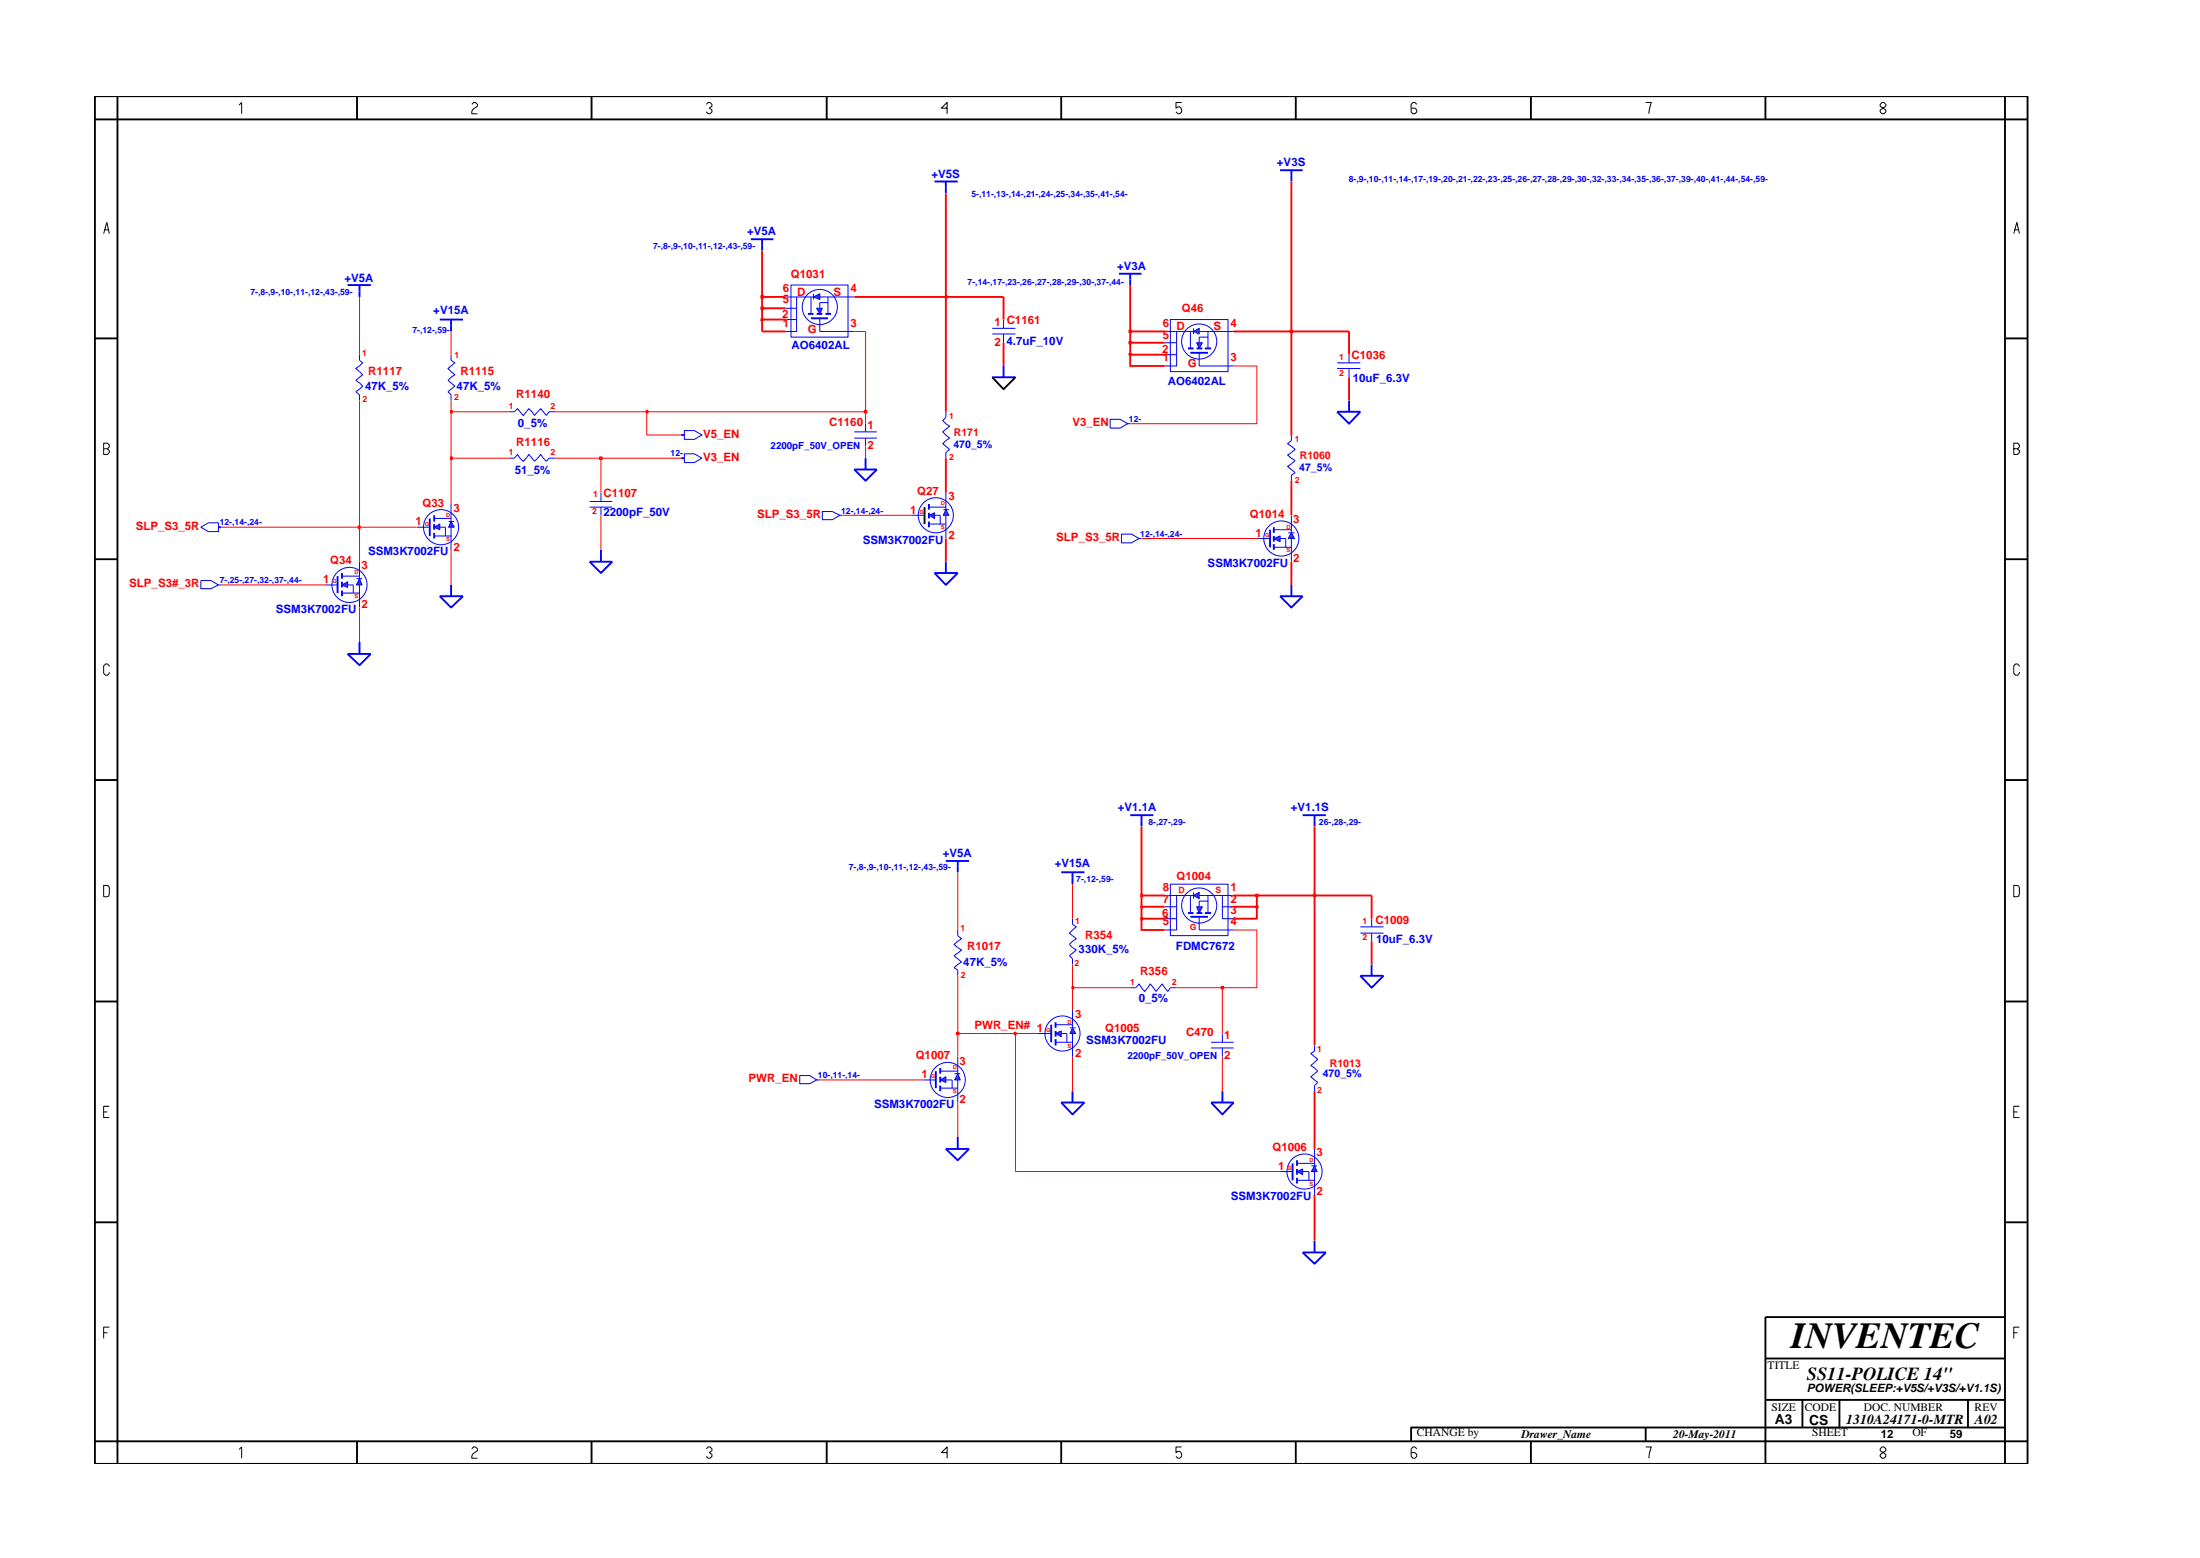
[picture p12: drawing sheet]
<svg xmlns="http://www.w3.org/2000/svg" width="297mm" height="210mm" viewBox="0 0 297 210" stroke-linecap="round" stroke-linejoin="round" font-family="sans-serif">
<path d="M134 50.9h3.1M135.5 49.4v1.5" fill="none" stroke="#00f" stroke-width=".25"/>
<path d="M134 50.9l1.5 1.6 1.6-1.6M124.8 68.4v2.3" fill="none" stroke="#000" stroke-width=".25"/>
<path d="M123 69.5h1.8" fill="none" stroke="#00f" stroke-width=".14"/>
<path d="M127.7 68.8l.4 .7h-.7z" fill="#3c3cc8"/>
<path d="M127.4 68.8h.7M127.7 68.8l.4 .7h-.7z" fill="none" stroke="#00f" stroke-width=".14"/>
<path d="M125.4 69.5l.8-.3v.8z" fill="#3c3cc8"/>
<g fill="none" stroke="#00f" stroke-width=".14">
<path d="M161.9 47.6v1.8M125.4 69.5l.8-.3v.8zM125.4 70.7h2.3M125.4 68.4h2.3M126.2 69.5h.7v1.2M127.7 66.5v2.3M127.7 69.5v3.2"/>
<circle cx="126.4" cy="69.5" r="2.37"/>
</g>
<path d="M160.7 47.6h2.4M115.3 63.4h3.1l-1.5 1.5zM116.9 61.8v1.6M125.4 68v.8M125.4 69.2v.8M125.4 70.4v.7" fill="none" stroke="#00f" stroke-width=".25"/>
<path d="M161.1 44.7l.8-.4v.8z" fill="#3c3cc8"/>
<path d="M161.1 44.7l.8-.4v.8zM161.1 44.3v.8" fill="none" stroke="#00f" stroke-width=".14"/>
<path d="M161.6 46.3h.7l-.4 .7z" fill="#3c3cc8"/>
<g fill="none" stroke="#00f" stroke-width=".14">
<path d="M157.3 44.7h3.8M157.3 47.9h1.6M157.3 46.3h1.6M158 43.1h7.8v7.1h-7.8zM158.9 44.7v4.7h-1.6M160.7 44.7v2.3M161.6 46.3h.7l-.4 .7zM161.9 44.7h4.7M161.9 49.4h4.7M163.1 44.7v2.3M163.1 45.5h-1.2v.8M56.2 71.1h1.8"/>
<path d="M79.6 67.7h3.1M79.6 68.4h3.1M81.1 66.5v1.2M81.1 68.4v1.1"/>
<circle cx="161.9" cy="46.1" r="2.37"/>
</g>
<path d="M160.4 47h.7M161.6 47h.7M162.7 47h.8M58 70v2.3" fill="none" stroke="#00f" stroke-width=".25"/>
<path d="M60.9 70.4l.4 .7h-.7z" fill="#3c3cc8"/>
<path d="M60.6 70.4h.7M60.9 70.4l.4 .7h-.7z" fill="none" stroke="#00f" stroke-width=".14"/>
<path d="M58.6 71.1l.8-.4v.8z" fill="#3c3cc8"/>
<g fill="none" stroke="#00f" stroke-width=".14">
<path d="M110.7 43v1.7M174.4 58.7v.8l-.6 .4 1.1 .7-1.1 .8 1.1 .8-1.1 .7 1.1 .9-.5 .3v.8M58.6 71.1l.8-.4v.8zM58.6 72.3h2.3M58.6 70h2.3M59.4 71.1h.7v1.2M60.9 68v2.4M60.9 71.1v3.1M68.7 61.8h.8l.4-.5 .7 1 .8-1 .8 1 .8-1 .8 1 .3-.5h.9"/>
<circle cx="59.5" cy="71.1" r="2.37"/>
</g>
<path d="M109.5 43h2.3M58.6 69.5v.9M58.6 70.7v.8M58.6 71.9v.8M152.6 110h3.1M154.1 110v1.5" fill="none" stroke="#00f" stroke-width=".25"/>
<path d="M109.8 40.1l.9-.4v.7z" fill="#3c3cc8"/>
<path d="M109.8 39.7v.7M109.8 40.1l.9-.4v.7z" fill="none" stroke="#00f" stroke-width=".14"/>
<path d="M110.3 41.6h.7l-.3 .8z" fill="#3c3cc8"/>
<g fill="none" stroke="#00f" stroke-width=".14">
<path d="M106.8 38.5h7.7v7h-7.7zM106 40.1h3.8M106 43.1h1.6M106 41.6h1.6M107.6 40.1v4.6h-1.6M109.5 40.1v2.3M110.3 41.6h.7l-.3 .8zM110.7 40.1h4.6M110.7 44.7h4.6M111.8 40.1v2.3M111.8 40.8h-1.1v.8M111 69h1.4l1 .5-1 .6h-1.4z"/>
<path d="M113.4 69.5h.3M151.4 72.1h1.4l1 .6-1 .6h-1.4zM153.8 72.7h.3M169.7 72.7h1.8M108 145.1h1.3l1 .6-1 .5h-1.3zM110.3 145.7h.4"/>
<circle cx="110.7" cy="41.4" r="2.37"/>
</g>
<path d="M172.8 23h3.1M174.4 23v1.5M109.1 42.4h.7M110.3 42.4h.7M111.4 42.4h.8M171.5 71.5v2.4M163.5 148.8h3.1l-1.6 1.6zM165 147.3v1.5" fill="none" stroke="#00f" stroke-width=".25"/>
<path d="M174.4 71.9l.4 .8h-.9z" fill="#3c3cc8"/>
<path d="M173.9 71.9h.9M174.4 71.9l.4 .8h-.9z" fill="none" stroke="#00f" stroke-width=".14"/>
<path d="M172 72.7l.8-.4v.8z" fill="#3c3cc8"/>
<g fill="none" stroke="#00f" stroke-width=".14">
<path d="M115.3 58.3h3.1M115.3 59.1h3.1M116.9 57.2v1.1M116.9 59.1v1.1M27.1 78.3h1.4l1 .6-1 .5h-1.4zM29.5 78.9h.3M172 72.7l.8-.4v.8zM172 73.9h2.4M172 71.5h2.4M172.8 72.7h.8v1.2M174.4 69.5v2.4M174.4 72.7v3.1"/>
<path d="M140.2 139.5h1.7"/>
<circle cx="173" cy="72.7" r="2.37"/>
</g>
<path d="M172 71.1v.8M172 72.3v.8M172 73.4v.8M141.9 138.3v2.4" fill="none" stroke="#00f" stroke-width=".25"/>
<path d="M144.8 138.7l.4 .8h-.7z" fill="#3c3cc8"/>
<path d="M144.5 138.7h.7M144.8 138.7l.4 .8h-.7z" fill="none" stroke="#00f" stroke-width=".14"/>
<path d="M142.5 139.5l.8-.4v.8z" fill="#3c3cc8"/>
<g fill="none" stroke="#00f" stroke-width=".14">
<path d="M27.1 71.1l1-.5h1.4v1.1h-1.4zM129.3 125.5v.8l.5 .4-1 .8 1 .7-1 .8 1 .8-1 .8 .5 .3v.8M142.5 139.5l.8-.4v.8zM142.5 138.3h2.3M143.3 139.5h.7v1.2M144.8 136.3v2.4M144.8 139.5v3.1M124.7 145.7h1.7M142.5 140.7h2.3"/>
<circle cx="143.5" cy="139.5" r="2.37"/>
</g>
<g fill="none" stroke="#00f" stroke-width=".25">
<path d="M101.4 32.3h3M102.9 32.3v1.5M59.4 43.1h3.1M60.9 43.1v1.6M29.5 71.1h.3M60.9 78.9v1.6M59.4 80.5h3.1l-1.6 1.5zM127.7 116.2h3.1M129.3 116.2v1.5M142.5 138v.7M142.5 139.1v.8M126.4 144.6v2.2"/>
<path d="M142.5 140.2v.9"/>
</g>
<path d="M129.3 144.9l.4 .8h-.8z" fill="#3c3cc8"/>
<path d="M128.9 144.9h.8M129.3 144.9l.4 .8h-.8z" fill="none" stroke="#00f" stroke-width=".14"/>
<path d="M126.9 145.7l.8-.4v.8z" fill="#3c3cc8"/>
<g fill="none" stroke="#00f" stroke-width=".14">
<path d="M60.9 47.9v.7l.5 .4-.9 .7 .9 .9-.9 .7 .9 .8-.9 .8 .4 .4v.7M43.9 78.9h1.7M92.4 61.2h1.4l1 .6-1 .6h-1.4zM152.6 133.3h.8l.4-.5 .7 1 .8-1 .8 1 .8-1 .8 1 .3-.5h.9M126.9 145.7l.8-.4v.8zM126.9 146.8h2.4M126.9 144.6h2.4M127.7 145.7h.9v1.1M129.3 142.6v2.3M129.3 145.7v3.1"/>
<circle cx="128" cy="145.7" r="2.37"/>
</g>
<path d="M45.6 77.8v2.2M92 61.8h.4M126.9 144.1v.8M126.9 145.3v.8M126.9 146.5v.8M127.7 155.1h3.1l-1.5 1.5zM129.3 153.4v1.7M143.3 148.8h3.1l-1.6 1.6zM144.8 147.3v1.5" fill="none" stroke="#00f" stroke-width=".25"/>
<path d="M48.5 78.1l.4 .8h-.8z" fill="#3c3cc8"/>
<path d="M48.1 78.1h.8M48.5 78.1l.4 .8h-.8z" fill="none" stroke="#00f" stroke-width=".14"/>
<path d="M46.2 78.9l.7-.4v.8z" fill="#3c3cc8"/>
<g fill="none" stroke="#00f" stroke-width=".14">
<path d="M68.7 55.6h.8l.4-.5 .7 1 .8-1 .8 1 .8-1 .8 1 .3-.5h.9M127.7 55.6v.7l-.4 .5 .9 .7-.9 .8 .9 .8-.9 .8 .9 .7-.5 .5v.7M46.2 78.9l.7-.4v.8zM46.2 77.8h2.3M46.9 78.9h.8v1.1M48.5 75.8v2.3M48.5 78.9v3.1M46.2 80h2.3M144.8 124v.7l.5 .4-.9 .8 .9 .8-.9 .8 .9 .7-.9 .8 .4 .4v.8M172.8 158.1h1.7"/>
<circle cx="47.2" cy="78.9" r="2.37"/>
</g>
<path d="M151.1 36.9h3M152.6 36.9v1.6M46.2 77.3v.8M46.2 78.5v.8M46.2 79.7v.8M79.6 75.8h3.1l-1.6 1.5zM81.1 74.2v1.6M126.2 77.3h3.1l-1.6 1.6zM127.7 75.8v1.5M46.9 88.3h3.2l-1.6 1.5zM48.5 86.6v1.7M174.5 157v2.3" fill="none" stroke="#00f" stroke-width=".25"/>
<path d="M177.5 157.3l.3 .8h-.7z" fill="#3c3cc8"/>
<path d="M177.1 157.3h.7M177.5 157.3l.3 .8h-.7z" fill="none" stroke="#00f" stroke-width=".14"/>
<path d="M175.1 158.1l.8-.3v.7z" fill="#3c3cc8"/>
<g fill="none" stroke="#00f" stroke-width=".14">
<path d="M48.5 47.9v.7l.5 .4-1 .7 1 .9-1 .7 1 .8-1 .8 .5 .4v.7M134 44.3h3.1M134 45.1h3.1M135.5 43.1v1.2M135.5 45.1v1.2M149.9 56.6h1.3l1.1 .6-1.1 .6h-1.3zM152.3 57.2h.3M180.5 49h3.2M180.5 49.7h3.2M182.1 47.9v1.1M182.1 49.7v1.2M161.9 123.7v1.8"/>
<path d="M165 139.5v1.2M183.7 125.1h3.1M183.7 125.9h3.1M185.2 124v1.1M185.2 125.9v1.1M163.5 140.7h3.1M163.5 141.4h3.1M165 141.4v1.2M175.1 158.1l.8-.3v.7zM175.1 159.3h2.4M175.1 157h2.4M175.9 158.1h.8v1.2"/>
<path d="M177.5 155.1v2.2M177.5 158.1v3.1"/>
<circle cx="176.1" cy="158.1" r="2.37"/>
</g>
<path d="M46.9 38.5h3.2M48.5 38.5v1.6M126.2 24.5h3.1M127.7 24.5v1.6M174.4 78.9v1.6M172.8 80.5h3.1l-1.5 1.5zM160.7 123.7h2.4M175.1 156.6v.7M175.1 157.8v.7M175.1 158.9v.8M175.9 169h3.1l-1.5 1.5zM177.5 167.4v1.6" fill="none" stroke="#00f" stroke-width=".25"/>
<path d="M161.1 120.8l.8-.4v.9z" fill="#3c3cc8"/>
<path d="M161.1 120.8l.8-.4v.9zM161.1 120.4v.9" fill="none" stroke="#00f" stroke-width=".14"/>
<path d="M161.6 122.4h.7l-.4 .8z" fill="#3c3cc8"/>
<g fill="none" stroke="#00f" stroke-width=".14">
<path d="M92.4 58.1h1.4l1 .6-1 .6h-1.4zM158 119.3h7.8v7h-7.8zM157.3 120.8h3.8M157.3 124h1.6M157.3 122.4h1.6M158.9 120.8v4.7h-1.6M160.7 120.8v2.4M161.6 122.4h.7l-.4 .8zM161.9 120.8h4.7M161.9 125.5h4.7M163.1 120.8v2.4M163.1 121.6h-1.2v.8"/>
<path d="M165 120.8v3.2h1.6M165 122.4h1.6M177.5 141.1v.7l-.5 .4 .9 .7-.9 .9 .9 .8-.9 .7 .9 .8-.4 .4v.8"/>
<circle cx="161.9" cy="122.2" r="2.37"/>
</g>
<path d="M92 58.7h.4M180.5 55.6h3.2l-1.6 1.6zM182.1 54v1.6M143.3 117.7h3.1M144.8 117.7v1.6M175.9 110h3.1M177.5 110v1.5M160.4 123.2h.7M161.6 123.2h.7M162.7 123.2h.8M183.7 131.7h3.1l-1.6 1.6zM185.2 130.2v1.5" fill="none" stroke="#00f" stroke-width=".25"/>
<path d="M177.5 120.8v20.3M177.5 147.3v7.8M177.5 161.2v6.2" fill="none" stroke="#f00" stroke-width=".25"/>
<path d="M129.3 139.5v3.1M137.1 139.5v18.6h35.7M110.7 145.7h14M129.3 148.8v4.6M144.8 142.6v4.7M165 142.6v4.7" fill="none" stroke="#f00" stroke-width=".14"/>
<path d="M129.1 139.3h.4v.3h-.4z" fill-rule="evenodd" fill="#8e2323"/>
<path d="M129.1 139.3h.4v.3h-.4zM129.3 131.7v7.8h7.8" fill="none" stroke="#f00" stroke-width=".14"/>
<path d="M136.9 139.3h.3v.3h-.3z" fill-rule="evenodd" fill="#8e2323"/>
<path d="M136.9 139.3h.3v.3h-.3zM137.1 139.5h3.1M144.8 133.3v3M165 133.3v6.2" fill="none" stroke="#f00" stroke-width=".14"/>
<path d="M144.7 133.1h.3v.4h-.3z" fill-rule="evenodd" fill="#8e2323"/>
<path d="M144.7 133.1h.3v.4h-.3zM144.8 130.2v3.1h7.8M158.9 133.3h6.1" fill="none" stroke="#f00" stroke-width=".14"/>
<path d="M164.9 133.1h.3v.4h-.3z" fill-rule="evenodd" fill="#8e2323"/>
<path d="M129.3 117.7v7.8M144.8 119.3v4.7M164.9 133.1h.3v.4h-.3zM166.6 125.5h3.1v7.8h-4.7" fill="none" stroke="#f00" stroke-width=".14"/>
<path d="M154.1 124v1.5h3.2M185.2 127v3.2" fill="none" stroke="#f00" stroke-width=".25"/>
<path d="M154 123.8h.3v.3h-.3z" fill-rule="evenodd" fill="#8e2323"/>
<path d="M154 123.8h.3v.3h-.3z" fill="none" stroke="#f00" stroke-width=".14"/>
<path d="M154.1 122.4v1.6h3.2M169.7 122.4v1.6h-3.1M185.2 120.8v3.2" fill="none" stroke="#f00" stroke-width=".25"/>
<path d="M154 122.3h.3v.2h-.3z" fill-rule="evenodd" fill="#8e2323"/>
<path d="M154 122.3h.3v.2h-.3z" fill="none" stroke="#f00" stroke-width=".14"/>
<path d="M154.1 120.8v1.6h3.2M166.6 122.4h3.1" fill="none" stroke="#f00" stroke-width=".25"/>
<path d="M169.5 122.3h.4v.2h-.4z" fill-rule="evenodd" fill="#8e2323"/>
<path d="M169.5 122.3h.4v.2h-.4z" fill="none" stroke="#f00" stroke-width=".14"/>
<path d="M169.7 120.8v1.6" fill="none" stroke="#f00" stroke-width=".25"/>
<path d="M154 120.7h.3v.3h-.3z" fill-rule="evenodd" fill="#8e2323"/>
<path d="M154 120.7h.3v.3h-.3z" fill="none" stroke="#f00" stroke-width=".14"/>
<path d="M154.1 111.5v9.3h3.2M166.6 120.8h3.1" fill="none" stroke="#f00" stroke-width=".25"/>
<path d="M169.5 120.7h.4v.3h-.4z" fill-rule="evenodd" fill="#8e2323"/>
<path d="M169.5 120.7h.4v.3h-.4z" fill="none" stroke="#f00" stroke-width=".14"/>
<path d="M169.7 120.8h7.8" fill="none" stroke="#f00" stroke-width=".25"/>
<path d="M177.3 120.7h.4v.3h-.4z" fill-rule="evenodd" fill="#8e2323"/>
<path d="M29.8 71.1h18.7v4.7M29.8 78.9h14.1M60.9 74.2v4.7M81.1 69.5v4.7M154.1 72.7h15.6M48.5 82v4.6M177.3 120.7h.4v.3h-.4z" fill="none" stroke="#f00" stroke-width=".14"/>
<path d="M127.7 72.7v3.1M174.4 75.8v3.1M177.5 111.5v9.3h7.7" fill="none" stroke="#f00" stroke-width=".25"/>
<path d="M48.4 71h.2v.3h-.2z" fill-rule="evenodd" fill="#8e2323"/>
<path d="M48.5 54v17.1h7.7M48.4 71h.2v.3h-.2zM60.9 61.8v6.2M81.1 61.8v4.7M113.7 69.5h9.3" fill="none" stroke="#f00" stroke-width=".14"/>
<path d="M127.7 61.8v4.7M174.4 64.9v4.6" fill="none" stroke="#f00" stroke-width=".25"/>
<path d="M60.8 61.7h.3v.3h-.3z" fill-rule="evenodd" fill="#8e2323"/>
<path d="M60.9 55.6v6.2h7.8M60.8 61.7h.3v.3h-.3zM75 61.8h6.1" fill="none" stroke="#f00" stroke-width=".14"/>
<path d="M81 61.7h.3v.3h-.3z" fill-rule="evenodd" fill="#8e2323"/>
<path d="M87.3 55.6v3.1h4.7M116.9 55.6v1.6M169.7 49.4v7.8h-17.1M81 61.7h.3v.3h-.3zM81.1 61.8h10.9M116.9 60.2v1.6" fill="none" stroke="#f00" stroke-width=".14"/>
<path d="M174.4 44.7v14" fill="none" stroke="#f00" stroke-width=".25"/>
<path d="M60.8 55.4h.3v.3h-.3z" fill-rule="evenodd" fill="#8e2323"/>
<path d="M60.8 55.4h.3v.3h-.3zM60.9 54v1.6h7.8M75 55.6h12.3" fill="none" stroke="#f00" stroke-width=".14"/>
<path d="M87.2 55.4h.3v.3h-.3z" fill-rule="evenodd" fill="#8e2323"/>
<path d="M87.2 55.4h.3v.3h-.3zM87.3 55.6h29.6" fill="none" stroke="#f00" stroke-width=".14"/>
<path d="M116.7 55.4h.3v.3h-.3z" fill-rule="evenodd" fill="#8e2323"/>
<path d="M48.5 40.1v7.8M60.9 44.7v3.2M116.7 55.4h.3v.3h-.3zM116.9 44.7v10.9M166.6 49.4h3.1" fill="none" stroke="#f00" stroke-width=".14"/>
<path d="M127.7 40.1v15.5M135.5 46.3v3.1M152.6 47.9v1.5h4.7M182.1 50.9v3.1" fill="none" stroke="#f00" stroke-width=".25"/>
<path d="M152.4 47.7h.4v.2h-.4z" fill-rule="evenodd" fill="#8e2323"/>
<path d="M152.4 47.7h.4v.2h-.4z" fill="none" stroke="#f00" stroke-width=".14"/>
<path d="M152.6 46.3v1.6h4.7M182.1 44.7v3.2" fill="none" stroke="#f00" stroke-width=".25"/>
<path d="M152.4 46.1h.4v.3h-.4z" fill-rule="evenodd" fill="#8e2323"/>
<path d="M115.3 44.7h1.6M152.4 46.1h.4v.3h-.4z" fill="none" stroke="#f00" stroke-width=".14"/>
<path d="M102.9 43.1v1.6h3.1M152.6 44.7v1.6h4.7" fill="none" stroke="#f00" stroke-width=".25"/>
<path d="M152.4 44.6h.4v.3h-.4z" fill-rule="evenodd" fill="#8e2323"/>
<path d="M152.4 44.6h.4v.3h-.4z" fill="none" stroke="#f00" stroke-width=".14"/>
<path d="M152.6 38.5v6.2h4.7M166.6 44.7h7.8" fill="none" stroke="#f00" stroke-width=".25"/>
<path d="M174.2 44.6h.3v.3h-.3z" fill-rule="evenodd" fill="#8e2323"/>
<path d="M174.2 44.6h.3v.3h-.3z" fill="none" stroke="#f00" stroke-width=".14"/>
<path d="M174.4 24.5v20.2h7.7" fill="none" stroke="#f00" stroke-width=".25"/>
<path d="M102.7 43h.4v.3h-.4z" fill-rule="evenodd" fill="#8e2323"/>
<path d="M102.7 43h.4v.3h-.4z" fill="none" stroke="#f00" stroke-width=".14"/>
<path d="M102.9 41.6v1.5h3.1M135.5 40.1v3" fill="none" stroke="#f00" stroke-width=".25"/>
<path d="M102.7 41.4h.4v.4h-.4z" fill-rule="evenodd" fill="#8e2323"/>
<path d="M102.7 41.4h.4v.4h-.4z" fill="none" stroke="#f00" stroke-width=".14"/>
<path d="M102.9 40.1v1.5h3.1" fill="none" stroke="#f00" stroke-width=".25"/>
<path d="M102.7 39.9h.4v.3h-.4z" fill-rule="evenodd" fill="#8e2323"/>
<path d="M102.7 39.9h.4v.3h-.4z" fill="none" stroke="#f00" stroke-width=".14"/>
<path d="M102.9 33.8v6.3h3.1M115.3 40.1h12.4" fill="none" stroke="#f00" stroke-width=".25"/>
<path d="M127.6 39.9h.3v.3h-.3z" fill-rule="evenodd" fill="#8e2323"/>
<path d="M127.6 39.9h.3v.3h-.3z" fill="none" stroke="#f00" stroke-width=".14"/>
<path d="M127.7 26.1v14h7.8" fill="none" stroke="#f00" stroke-width=".25"/>
<g fill="none" stroke="#000" stroke-width=".25">
<path d="M12.8 13h261v184.6h-261zM12.8 16.1h261M15.9 13v184.6M48.2 13v3.1M79.9 13v3.1M111.6 13v3.1M143.3 13v3.1M174.9 13v3.1M206.7 13v3.1M238.4 13v3.1M270.7 13v184.6M12.8 45.7h3.1"/>
<path d="M270.7 45.7h3.1M12.8 75.5h3.1M270.7 75.5h3.1M12.8 105.3h3.1M270.7 105.3h3.1M12.8 135.2h3.1M270.7 135.2h3.1M12.8 165h3.1M270.7 165h3.1M270.7 177.7h-32.3v19.9M12.8 194.5h261M48.2 194.5v3.1"/>
<path d="M79.9 194.5v3.1M111.6 194.5v3.1M143.3 194.5v3.1M174.9 194.5v3.1M206.7 194.5v3.1M222.2 192.6v1.9M238.4 183.3h32.3M238.4 188.9h32.3M243.4 188.9v3.7M248.4 188.9v3.7M265.7 188.9v3.7M270.7 192.6h-80.2v1.9"/>
</g>
<g fill="none" stroke="#000" stroke-width=".14">
<path d="M32.3 14.2l.3-.4v1.6M63.7 14.1l.3-.3h.2l.3 .3v.2l-.5 .4-.3 .4v.3h.8M95.4 14.1l.2-.3h.3l.2 .3v.2l-.3 .3 .3 .2v.3l-.2 .3h-.3l-.2-.3M127.9 14.6h-.8l.8-.8v1.6M159.5 13.8h-.7v.8l.2-.2a.5 .5 0 0 1 .5 .7l-.2 .3h-.3l-.2-.3M191.3 14.1l-.3-.3h-.2l-.3 .3v1l.3 .3h.2l.3-.3v-.3l-.3-.2h-.5M222.2 13.8h.8l-.4 1.6M254.1 13.8l-.2 .3v.2l.7 .5v.3l-.2 .3h-.3l-.2-.3v-.3l.7-.5v-.2l-.2-.3zM14 31.5l.4-1.5 .4 1.5M14.1 31h.6M271.9 31.5l.4-1.5 .4 1.5M272 31h.6"/>
<path d="M14 59.8h.5l.3 .3v.2l-.3 .3 .3 .2v.3l-.3 .2h-.5zM14 60.6h.5M271.9 60.6h.5l.3-.3v-.2l-.3-.3h-.5v1.5h.5l.3-.2v-.3l-.3-.2M14.8 89.9l-.3-.3h-.2l-.3 .3v1l.3 .2h.2l.3-.2v-.2M272.7 89.9l-.3-.3h-.3l-.2 .3v1l.2 .2h.3l.3-.2v-.2M14 119.5l.7 .1 .1 .2-.1 1.1-.7 .1zM271.9 119.5l.7 .1 .1 .2-.1 1.1-.7 .1zM14 150.1h.5M14.8 149.3h-.8v1.5h.8M271.9 150.1h.5M272.7 149.3h-.8v1.5h.8M14 179.9h.5"/>
<path d="M14.8 179.1h-.8v1.5M271.9 179.9h.5M272.7 179.1h-.8v1.5M32.3 195.6l.3-.3v1.5M63.7 195.5l.3-.2h.2l.3 .2v.3l-.5 .3-.3 .4v.3h.8M95.4 195.5l.2-.2h.3l.2 .2v.3l-.3 .2 .3 .3v.2l-.2 .3h-.3l-.2-.3M127.9 196h-.8l.8-.7v1.5M159.5 195.3h-.7v.7l.2-.1a.5 .5 0 0 1 .5 .6l-.2 .3h-.3l-.2-.3M191.3 195.5l-.3-.2h-.2l-.3 .2v1l.3 .3h.2l.3-.3v-.2l-.3-.3h-.5M222.2 195.3h.8l-.4 1.5M254.1 195.3l-.2 .2v.3l.7 .5v.2l-.2 .3h-.3l-.2-.3v-.2l.7-.5v-.3l-.2-.2z"/>
</g>
<text font-size="5" x="241.8" y="181.9">INVENTEC</text>
<text font-size="2.5" x="244" y="186.3">SS11-POLICE 14&quot;</text>
<g font-size="1.9">
<text x="239.6" y="192.2">A3</text>
<text x="244.3" y="192.3">CS</text>
<text x="249.3" y="192.2">1310A24171-0-MTR</text>
<text x="266.6" y="192.2">A02</text>
</g>
<g font-size="1.6" fill="#00f">
<text x="125.8" y="24">+V5S</text>
<text x="172.4" y="22.4">+V3S</text>
<text x="100.9" y="31.8">+V5A</text>
<text x="46.5" y="38">+V5A</text>
<text x="150.8" y="36.5">+V3A</text>
<text x="58.5" y="42.4">+V15A</text>
<text x="106.9" y="47.1">AO6402AL</text>
<text x="135.9" y="46.5">4.7uF_10V</text>
<text x="49.3" y="52.6">47K_5%</text>
<text x="61.7" y="52.6">47K_5%</text>
<text x="157.7" y="51.9">AO6402AL</text>
<text x="182.7" y="51.5">10uF_6.3V</text>
<text x="69.9" y="57.7">0_5%</text>
<text x="69.5" y="64">51_5%</text>
<text x="81.5" y="69.6">2200pF_50V</text>
<text x="49.7" y="75">SSM3K7002FU</text>
<text x="116.5" y="73.3">SSM3K7002FU</text>
<text x="163.1" y="76.5">SSM3K7002FU</text>
<text x="37.2" y="82.7">SSM3K7002FU</text>
<text x="150.9" y="109.5">+V1.1A</text>
<text x="174.3" y="109.5">+V1.1S</text>
<text x="127.3" y="115.7">+V5A</text>
<text x="142.4" y="117">+V15A</text>
<text x="130.1" y="130.3">47K_5%</text>
<text x="145.6" y="128.6">330K_5%</text>
<text x="158.8" y="128.2">FDMC7672</text>
<text x="185.8" y="127.3">10uF_6.3V</text>
<text x="153.7" y="135.2">0_5%</text>
<text x="146.6" y="140.9">SSM3K7002FU</text>
<text x="118" y="149.5">SSM3K7002FU</text>
<text x="166.2" y="161.9">SSM3K7002FU</text>
</g>
<g font-size="1.6" fill="#f00">
<text x="105.7" y="39.4">6</text>
<text x="105.7" y="41">5</text>
<text x="106.8" y="37.6">Q1031</text>
<text x="107.6" y="39.9">D</text>
<text x="112.5" y="39.9">S</text>
<text x="114.8" y="39.4">4</text>
<text x="105.6" y="43">2</text>
<text x="105.7" y="44.1">1</text>
<text x="109.1" y="44.9">G</text>
<text x="114.8" y="44.1">3</text>
<text x="134.3" y="44">1 C1161</text>
<text x="134.3" y="46.6">2</text>
<text x="156.9" y="47.6">2</text>
<text x="157" y="44.1">6</text>
<text x="157" y="45.7">5</text>
<text x="158.8" y="44.5">D</text>
<text x="159.6" y="42.1">Q46</text>
<text x="163.8" y="44.5">S</text>
<text x="166.1" y="44.1">4</text>
<text x="49.7" y="50.6">R1117</text>
<text x="62.2" y="50.6">R1115</text>
<text x="69.7" y="53.7">R1140</text>
<text x="157" y="48.7">1</text>
<text x="160.4" y="49.5">G</text>
<text x="166.1" y="48.7">3</text>
<text x="182.5" y="48.5">C1036</text>
<text x="94.9" y="59.1">V5_EN</text>
<text x="112" y="57.5">C1160</text>
<text x="117.1" y="57.9">1</text>
<text x="144.8" y="57.5">V3_EN</text>
<text x="69.7" y="60.2">R1116</text>
<text x="94.9" y="62.1">V3_EN</text>
<text x="117.1" y="60.6">2</text>
<text x="18.3" y="71.5">SLP_S3_5R</text>
<text x="56.1" y="70.9">1</text>
<text x="57" y="68.4">Q33</text>
<text x="61.2" y="69.1">3</text>
<text x="81.5" y="67.1">C1107</text>
<text x="102.2" y="69.9">SLP_S3_5R</text>
<text x="122.9" y="69.4">1</text>
<text x="123.8" y="66.8">Q27</text>
<text x="128" y="67.5">3</text>
<text x="168.8" y="70">Q1014</text>
<text x="174.6" y="70.6">3</text>
<text x="44.6" y="76.1">Q34</text>
<text x="48.8" y="76.8">3</text>
<text x="61.2" y="74.4">2</text>
<text x="128" y="72.8">2</text>
<text x="142.6" y="73.1">SLP_S3_5R</text>
<text x="169.5" y="72.5">1</text>
<text x="174.6" y="75.9">2</text>
<text x="17.5" y="79.2">SLP_S3#_3R</text>
<text x="43.6" y="78.7">1</text>
<text x="48.8" y="82.1">2</text>
<text x="158.9" y="118.8">Q1004</text>
<text x="156.9" y="123.7">6</text>
<text x="157" y="120.2">8</text>
<text x="157" y="121.8">7</text>
<text x="157" y="124.9">5</text>
<text x="166.1" y="124.9">4</text>
<text x="166.1" y="120.2">1</text>
<text x="166.1" y="121.8">2</text>
<text x="166.1" y="123.3">3</text>
<text x="185.7" y="124.7">C1009</text>
<text x="130.6" y="128.2">R1017</text>
<text x="146.5" y="126.7">R354</text>
<text x="154" y="131.5">R356</text>
<text x="145.1" y="137.4">3</text>
<text x="123.6" y="142.9">Q1007</text>
<text x="129.6" y="143.7">3</text>
<text x="131.6" y="138.9">PWR_EN#</text>
<text x="140" y="139.3">1</text>
<text x="145.1" y="142.7">2</text>
<text x="149.2" y="139.3">Q1005</text>
<text x="160.1" y="139.8">C470</text>
<text x="165.3" y="140.2">1</text>
<text x="165.3" y="142.9">2</text>
<text x="101.1" y="146.1">PWR_EN</text>
<text x="124.4" y="145.5">1</text>
<text x="129.6" y="148.9">2</text>
<text x="171.8" y="155.4">Q1006</text>
<text x="172.6" y="157.9">1</text>
<text x="177.7" y="156.1">3</text>
<text x="177.7" y="161.3">2</text>
</g>
<g font-size="1.6">
<text x="238.7" y="184.8">TITLE</text>
<text x="239.2" y="190.4">SIZE</text>
<text x="243.7" y="190.4">CODE</text>
<text x="244" y="187.9">POWER(SLEEP:+V5S/+V3S/+V1.1S)</text>
<text x="251.6" y="190.4">DOC. NUMBER</text>
<text x="266.6" y="190.4">REV</text>
<text x="191.3" y="193.8">CHANGE by</text>
<text x="205.4" y="194.1">Drawer_Name</text>
<text x="225.9" y="194.1">20-May-2011</text>
<text x="244.7" y="193.8">SHEET</text>
<text x="253.9" y="194.1">12</text>
<text x="258.2" y="193.8">OF</text>
<text x="263.3" y="194.1">59</text>
</g>
<g font-size="1.4" fill="#f00">
<text x="128.8" y="58.9">R171</text>
<text x="175.5" y="62">R1060</text>
<text x="179.5" y="144">R1013</text>
</g>
<g font-size="1.4" fill="#00f">
<text x="128.7" y="60.4">470_5%</text>
<text x="175.4" y="63.5">47_5%</text>
<text x="178.6" y="145.4">470_5%</text>
</g>
<g font-size="1.3" fill="#00f">
<text x="104" y="60.6">2200pF_50V_OPEN</text>
<text x="152.2" y="143">2200pF_50V_OPEN</text>
</g>
<g font-size="1.2" fill="#00f">
<text x="131.2" y="26.5">5-,11-,13-,14-,21-,24-,25-,34-,35-,41-,54-</text>
<text x="182.1" y="24.5">8-,9-,10-,11-,14-,17-,19-,20-,21-,22-,23-,25-,26-,27-,28-,29-,30-,32-,33-,34-,35-,36-,37-,39-,40-,41-,44-,54-,59-</text>
<text x="88.2" y="33.6">7-,8-,9-,10-,11-,12-,43-,59-</text>
<text x="33.8" y="39.8">7-,8-,9-,10-,11-,12-,43-,59-</text>
<text x="130.6" y="38.5">7-,14-,17-,23-,26-,27-,28-,29-,30-,37-,44-</text>
<text x="55.7" y="45">7-,12-,59-</text>
<text x="152.4" y="56.9">12-</text>
<text x="90.5" y="61.6">12-</text>
<text x="29.7" y="70.9">12-,14-,24-</text>
<text x="113.6" y="69.4">12-,14-,24-</text>
<text x="154" y="72.5">12-,14-,24-</text>
<text x="29.7" y="78.7">7-,25-,27-,32-,37-,44-</text>
<text x="155.1" y="111.3">8-,27-,29-</text>
<text x="178.1" y="111.3">26-,28-,29-</text>
<text x="114.6" y="117.5">7-,8-,9-,10-,11-,12-,43-,59-</text>
<text x="145.3" y="119.1">7-,12-,59-</text>
<text x="110.4" y="145.5">10-,11-,14-</text>
</g>
<g font-size="1.2" fill="#f00">
<text x="48.9" y="48">1</text>
<text x="61.3" y="54">2</text>
<text x="61.4" y="48.3">1</text>
<text x="180.8" y="48.6">1</text>
<text x="180.8" y="50.7">2</text>
<text x="49" y="54.3">2</text>
<text x="68.7" y="55.2">1</text>
<text x="74.3" y="55.2">2</text>
<text x="128.2" y="56.5">1</text>
<text x="174.8" y="59.6">1</text>
<text x="68.7" y="61.4">1</text>
<text x="74.3" y="61.4">2</text>
<text x="128.2" y="62.1">2</text>
<text x="174.8" y="65.2">2</text>
<text x="80" y="69.4">2</text>
<text x="80.1" y="67.1">1</text>
<text x="129.7" y="125.7">1</text>
<text x="145.2" y="124.7">1</text>
<text x="159.1" y="120.5">D</text>
<text x="160.7" y="125.5">G</text>
<text x="164.1" y="120.5">S</text>
<text x="184" y="124.7">1</text>
<text x="145.1" y="130.3">2</text>
<text x="184" y="126.9">2</text>
<text x="129.7" y="132">2</text>
<text x="152.6" y="132.9">1</text>
<text x="158.2" y="132.9">2</text>
<text x="177.9" y="142">1</text>
<text x="177.9" y="147.5">2</text>
</g>
<g font-size=".8" fill="#f00">
<text x="57.3" y="70.9">G</text>
<text x="60.2" y="69.7">D</text>
<text x="124.1" y="69.4">G</text>
<text x="127" y="71.4">S</text>
<text x="127" y="68.2">D</text>
<text x="173.7" y="71.3">D</text>
<text x="47.9" y="77.5">D</text>
<text x="60.2" y="73">S</text>
<text x="170.8" y="72.4">G</text>
<text x="173.7" y="74.5">S</text>
<text x="44.9" y="78.7">G</text>
<text x="47.9" y="80.7">S</text>
<text x="141.3" y="139.2">G</text>
<text x="144.1" y="141.4">S</text>
<text x="144.1" y="138.1">D</text>
<text x="125.7" y="145.5">G</text>
<text x="128.6" y="144.3">D</text>
<text x="128.6" y="147.5">S</text>
<text x="173.8" y="158">G</text>
<text x="176.8" y="156.8">D</text>
<text x="176.8" y="160">S</text>
</g>
</svg>
